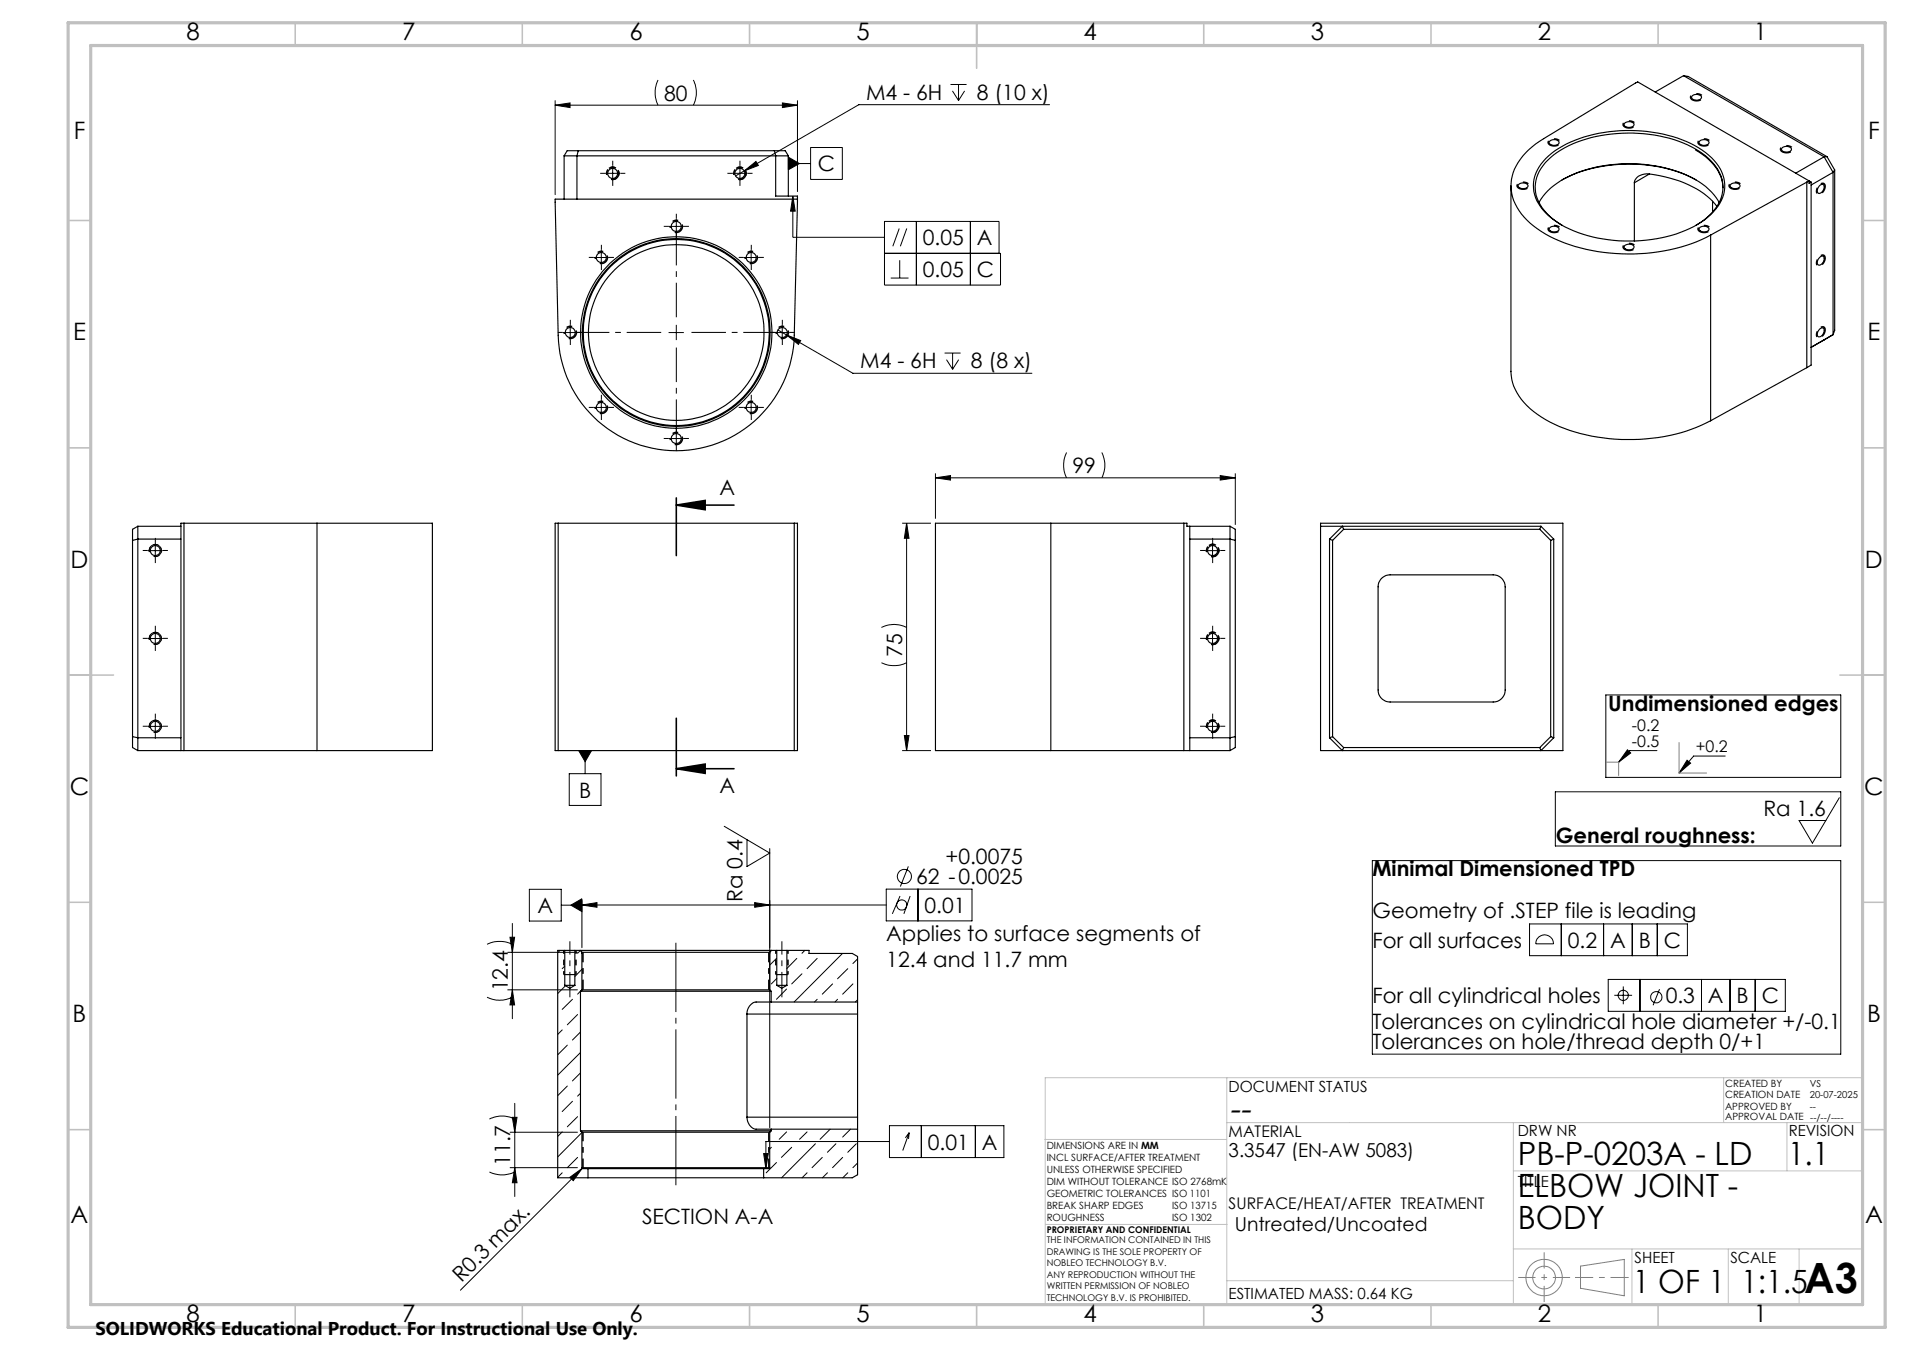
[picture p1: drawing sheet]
<svg xmlns="http://www.w3.org/2000/svg" width="420mm" height="297mm" viewBox="0 0 420 297" stroke-linecap="round" stroke-linejoin="round" font-family="sans-serif">
<g fill="none" stroke="#000" stroke-width=".22">
<path d="M144.9 17.6a6.4 6.4 0 0 0 0 5.5M152.6 17.6a6.1 6.1 0 0 1 0 5.5M209.2 18.6h3.6M209.7 20l1.3 2.1M211 18.6v3.5M212.3 20l-1.3 2.1M122.2 23.1l3.3-.5v1.1zM122.2 22.2v20.6M122.2 23.1h53.3M133.2 38.1h3.3M134.9 36.5v3.3M161.2 38.1h3.3"/>
<path d="M162.9 36.5v3.3M163.8 37.6l2.6-2.1 .5 .9zM163.8 37.6l-1.9 1.1M172.2 22.6l3.3 .5-3.3 .6zM173.5 34.6l2.5 1.4-2.5 1.4zM173.5 36h4.9M175.5 22.2v20M178.4 32.5h7v7h-7zM231 23h-41.9l-25.3 14.6M130.7 56.7h3.3M132.4 55v3.3M147.2 49.8h3.3"/>
<path d="M148.9 48.2v3.3M163.7 56.7h3.3M165.3 55v3.3M174.5 43.1l.5 3.4h-1zM174.5 43.1v9.1h20.2M194.7 55.7h25.5v7h-25.5v-14h25.2v7M197.9 50.3l-1.4 3.9M198 57.3v3.9M199.6 50.3l-1.4 3.9M201.7 48.7v14M213.6 48.7v14M123.9 73.2h3.3"/>
<path d="M125.5 71.5v3.3M147.2 73.2h3.3M148.9 71.5v3.3M170.5 73.2h3.3M171.2 72.6l1.9 1.1M172.2 71.5v3.3M173.1 73.7l3.1 1.2-.4 .9zM173.1 73.7l14.6 8.4h39.5M196.1 61.2h3.9M207.9 77.7h3.6M208.4 79.1l1.3 2.1M209.7 77.7v3.5"/>
<path d="M211 79.1l-1.3 2.1M130.7 89.6h3.3M132.4 88v3.3M147.2 96.5h3.3M148.9 94.8v3.3M163.7 89.6h3.3M165.3 88v3.3M234.8 99.6a6.4 6.4 0 0 0 0 5.5M242.5 99.6a6.1 6.1 0 0 1 0 5.5M34.2 119.4v3.4M198.6 115.1h6.3M199.6 115.1l.5 3.3h-1z"/>
<path d="M199.6 115.1v50M205.9 105.1l3.3-.5v1zM205.9 104.1v10M205.9 105.1h66M266.9 119.4v3.4M268.6 104.6l3.3 .5-3.3 .5zM271.9 104.1v11.4M32.5 121.1h3.3M32.9 121.5a1.34 1.34 0 0 1 1.2-1.7 1.34 1.34 0 0 1 1.4 1.4 1.34 1.34 0 0 1-1.7 1.2M34.2 138.8v3.3M194 138a6.1 6.1 0 0 1 5.6 0M265.3 121.1h3.3"/>
<path d="M266.9 138.8v3.3M32.5 140.5h3.3M32.5 159.8h3.3M32.9 140.8a1.34 1.34 0 0 1 1.2-1.7 1.34 1.34 0 0 1 1.4 1.5 1.34 1.34 0 0 1-1.7 1.1M34.2 158.1v3.4M194 145.8a6.4 6.4 0 0 0 5.6 0M265.3 140.5h3.3M265.3 159.8h3.3M266.9 158.1v3.4M353.5 152.9h51.7v18.1h-51.7zM32.9 160.1a1.34 1.34 0 0 1 1.2-1.7 1.34 1.34 0 0 1 1.4 1.5 1.34 1.34 0 0 1-1.7 1.2M125.3 170.2h7v7h-7z"/>
<path d="M127.4 165.1h2.8l-1.4 2.5zM128.8 165.1v5.1M198.6 165.1h6.3M199.1 161.8h1l-.5 3.3zM342.4 174.2h62.8v11.9h-62.8zM358.2 165l.8 .7-2.7 2zM364.7 165.1h-5.9l-2.5 2.6M371.4 167.2l.7 .7-2.5 2.2zM379.8 166.3h-7l-3.2 3.8M404.9 175.5l-5.9 10-3-5h5.9M116.5 195.6h7v7h-7zM123.5 199.1h4.6"/>
<path d="M125.7 199.1l2.4-1.4v2.9zM128.1 199.1l3.3-.5v1zM128.1 198.1v10.4M128.1 199.1h67M159.4 181.8l10 5.9-5 2.9v-5.9M166.1 198.6l3.3 .5-3.3 .5zM169.4 186.7v61.4M195.1 195.6h18.9v7h-18.9zM198.1 197.1l-1.7 3.9M200 190.6l-1.8 4.4M200.3 197.1l-1.3 3.9M202.1 195.6v7"/>
<path d="M302.1 189.3h103.1v42.6h-103.1zM107.2 219.4a6.1 6.1 0 0 0 5.6 0M107.2 207.7a6.4 6.4 0 0 1 5.6 0M111.8 209.5h15.3M111.8 217.8h15.3M112.3 206.2h1l-.5 3.3zM112.8 217.8l.5 3.3h-1zM112.8 203.2v20.9M123.3 209.1l-.5 .5M124.3 212.5l-.5 .6M124.5 216.8l-1.7 1.8M126 219.8l-2.2 2.3"/>
<path d="M127.7 209.1l-.6 .6M128.1 213.3l-1.6 1.5M128.1 217.7l-1 1M170.9 210.9l-1.5 1.4M171 215.3l-1.2 1.2M173.1 217.6l-2.2 2.2M175.4 210.9l-2.2 2.2M176.5 214.2l-2.2 2.3M177.2 209.1l-.7 .6M179.9 219.8l-.6 .6M179.9 210.9l-2.2 2.2M183.3 216.5l-2.3 2.2"/>
<path d="M184.4 219.8l-.6 .6M185.5 209.8l-10.7 10.6M186.6 213.1l-2.2 2.2M187.7 216.5l-2.2 2.2M188.8 211l-1.1 1M188.8 220l-.5 .4M336.7 203.3h34.7v7h-34.7zM338.7 206.2a1.99 1.99 0 0 1 2.1-.3 1.99 1.99 0 0 1 1.2 1.7h-3.9a1.92 1.92 0 0 1 .6-1.4zM343.7 203.3v7M353 203.3v7M354 215.5h39v7h-39zM355.4 219h3.9"/>
<path d="M357.3 217v3.9M359.3 203.3v7M361 215.5v7M364.8 203.3v7M365.3 217.6l-1.4 3.6M374.5 215.5v7M380.8 215.5v7M386.4 215.5v7M123.8 226.6l-1 1M124.9 238.9l-2.1 2.1M124.9 229.9l-2.1 2.2M127.1 223.2l-2.2 2.3"/>
<path d="M127.8 231.6l-5 4.9M127.8 236l-1.8 1.8M127.8 227l-1.8 1.8M107.7 257.8a6.4 6.4 0 0 0 5.6 0M107.7 246.2a6.1 6.1 0 0 1 5.6 0M112.3 249.1h14.8M112.3 256.9h14.8M112.8 245.8h1l-.5 3.3zM113.3 256.9l.5 3.3h-1zM113.3 242.7v20.5M123.8 258l-1 1M123.8 249l-1 1"/>
<path d="M125.4 259l2.8-2-2 2.7zM126 242.3l-2.2 2.2M127.1 254.6l-2.2 2.3M127.1 245.7l-2.2 2.2M127.8 240.5l-.7 .7M128.1 249.2l-5.3 5.3M128.3 256.9l-26.9 26.9M168.1 253.8h1l-.5 3.3zM169.8 252.4l-.4 .4M170.9 255.8l-2.2 2.2M173.1 249l-1.6 1.6M174.3 252.4l-2.3 2.2"/>
<path d="M177.7 258l-1.1 1.1M177.7 249l-1.7 1.6M179.5 251.6l-7.5 7.5M181 254.6l-2.2 2.3M182.1 258l-1.1 1.1M182.7 248.4l-2.2 2.2M184 251.6l-1.9 1.9M185.5 254.6l-2.2 2.3M186.6 258l-1.1 1.1M187.2 248.4l-1.7 1.8M188.5 251.6l-1.9 1.9M188.8 255.9l-1.1 1"/>
<path d="M195.8 247.6h25.2v7.1h-25.2zM195.8 251.1h-27.2v6M200.1 249.2l-.8 1.1M200.1 249.2l-.1 1.4M200.1 249.2l-1.4 3.9M202.8 247.6v7.1M214.7 247.6v7.1"/>
<circle cx="198.5" cy="199.1" r="1.12"/>
<circle cx="199.1" cy="192.8" r="1.55"/>
<circle cx="357.3" cy="219" r="1.13"/>
<circle cx="364.6" cy="219.4" r="1.24"/>
</g>
<g fill="none" stroke="#808080" stroke-width=".22">
<path d="M353.6 167.7h2.7v2.9M369.6 163.4v6.7h6.1M347.9 278.5l9.6-1.4v8l-9.6-1.7z"/>
<circle cx="339.9" cy="281" r="2.51"/>
<circle cx="339.9" cy="281.1" r="4"/>
</g>
<path d="M334.2 281h11.4" fill="none" stroke="#808080" stroke-width=".22" stroke-dasharray="15.2 1.3 1.3 1.3" stroke-dashoffset="11.4" stroke-linecap="butt"/>
<path d="M339.9 275.5v10.9" fill="none" stroke="#808080" stroke-width=".22" stroke-dasharray="15.2 1.3 1.3 1.3" stroke-dashoffset="11.7" stroke-linecap="butt"/>
<path d="M346.7 281h11.8" fill="none" stroke="#808080" stroke-width=".22" stroke-dasharray="15.2 1.3 1.3 1.3" stroke-dashoffset="11.2" stroke-linecap="butt"/>
<g fill="none" stroke="#c0c0c0" stroke-width=".22">
<path d="M270.1 237.1v49.9M379.4 237.1v9.9M410.1 237.1h-180v49.9M230 250.7h40M270.1 247h140M333.1 257.6h77M333.1 247v40M393.3 247v10.6M230.2 269.4h39.9M333.1 274.8h77M359.2 274.8v12.2M380.4 274.8v12.2"/>
<path d="M396 274.8v12.2M270.1 281.8h63"/>
</g>
<g fill="none" stroke="#c0c0c0" stroke-width=".35">
<path d="M65 5v5M115 5v5M165 5v5M215 5v10M265 5v5M315 5v5M365 5v5M15 48.5h5M410 48.5h5M15 98.5h5M410 98.5h5M15 148.5h10"/>
<path d="M405 148.5h10M15 198.5h5M410 198.5h5M15 248.5h5M410 248.5h5M65 287v5M115 287v5M165 287v5M215 287v5M265 287v5M315 287v5M365 287v5"/>
</g>
<path d="M15 5h400v287h-400zM20 10h390v277h-390z" fill="none" stroke="#c0c0c0" stroke-width=".7"/>
<g fill="#000">
<path d="M125.4 259l2.8-2-2 2.7z"/>
<path d="M174.5 43.1l.5 3.4h-1zM173.5 34.6l2.5 1.4-2.5 1.4zM205.9 105.1l3.3-.5v1zM268.6 104.6l3.3 .5-3.3 .5z"/>
<path d="M148.9 111.1l6.3-1v2zM148.9 169.1l6.3-1v2z"/>
<path d="M199.6 115.1l.5 3.3h-1zM199.1 161.8h1l-.5 3.3z"/>
<path d="M127.4 165.1l1.4 2.5 1.4-2.5zM173.1 73.7l2.7 2.1 .4-.9zM163.8 37.6l3.1-1.2-.5-.9zM122.2 23.1l3.3-.5v1.1zM172.2 22.6l3.3 .5-3.3 .6zM166.1 198.6l3.3 .5-3.3 .5zM128.1 199.1l3.3-.5v1z"/>
<path d="M371.4 167.2l.7 .7-2.5 2.2zM358.2 165l.8 .7-2.7 2z"/>
<path d="M112.8 245.8h1l-.5 3.3zM113.3 256.9l.5 3.3h-1zM112.3 206.2h1l-.5 3.3zM112.8 217.8l.5 3.3h-1z"/>
<path d="M168.1 253.8h1l-.5 3.3zM125.7 199.1l2.4-1.4v2.9z"/>
</g>
<g fill="none" stroke="#000" stroke-width=".25">
<path d="M370.6 16.6l-6.3 3.6M370.6 16.6l30.9 17.9M370.6 16.6l1 .2 30.6 17.7M124.2 34.3h49.3M124.2 34.3l.6-1.1h48.1l.6 1.1M124.2 34.3v9.5M127.3 33.2l-.3 1.1v9.5M170.5 33.2l.2 1.1v8.8h4.8l-.7 30.7a26 26 0 0 1-25.9 25.4 26 26 0 0 1-26-25.4l-.7-30h53.3M173.5 34.3v8.8M340.3 34.9a23.9 23.9 0 0 1 14-5.9 32 32 0 0 1 19.6 3.5 10.6 10.6 0 0 1 5.8 8.1 9.5 9.5 0 0 1-4.4 7.7 30.2 30.2 0 0 1-20.1 4.6 24.3 24.3 0 0 1-15.1-6.2 7.9 7.9 0 0 1 .2-11.8zM341.1 31.1a1.29 1.29 0 0 1 2.1 .3 1.28 1.28 0 0 1-2.2 0zM343.9 39.6a32.9 32.9 0 0 1 29.4 0"/>
<path d="M357.6 27.1a1.43 1.43 0 0 1 2.1 .2 1.23 1.23 0 0 1-2.1 .4l-.1-.3zM363.1 38.3a23.7 23.7 0 0 1 13.9 6l.9 1.1M363.1 38.3a2.81 2.81 0 0 0-3.3 1.9M363.1 38.3l-3.3 1.9M372.5 21.1a1.43 1.43 0 0 1 2 .2 1.21 1.21 0 0 1-1 .8 1.21 1.21 0 0 1-1.1-.7zM373.2 33a11.2 11.2 0 0 1 6 7.2l.1 1.1M374.1 31.1a1.32 1.32 0 0 1 2.1 .3 1.28 1.28 0 0 1-2.2 0zM392.3 32.6a1.43 1.43 0 0 1 2 .1 .96 .96 0 0 1-1.3 .7l-.7-.2-.2-.3zM398.2 39.8l-37.7-21.8-20.7 12.5a13.8 13.8 0 0 0-7.1 9 11.1 11.1 0 0 0 4.9 10.2 33.9 33.9 0 0 0 19.4 6.1 38.7 38.7 0 0 0 19.6-4.1M398.2 39.8l-.5 .3M398.2 39.8v.5l.5-.2M398.2 39.8l.5 .3"/>
<path d="M401.5 34.5l-6.2 3.6M401.5 34.5l2 3.4M402.2 34.5l1.7 2.9M402.2 34.5h-.7M403.5 37.9l-4.8 2.8M403.5 37.9v35.7M403.9 37.4l-.4 .5M403.9 37.4v35.3l-.4 .9M332.6 40.9v40.8a12 12 0 0 0 5.8 9.5 36.1 36.1 0 0 0 21.3 5.5 37.2 37.2 0 0 0 16.9-4.1M334.4 40.5a1.28 1.28 0 0 1 2 .4 1.31 1.31 0 0 1-2.2 0zM338.8 44.6a14.2 14.2 0 0 1 7.4-6.2 32.5 32.5 0 0 1 27 1.1 13.5 13.5 0 0 1 5.2 5.1M341.1 50.1a1.29 1.29 0 0 1 2.1 .3 1.28 1.28 0 0 1-2.2 0z"/>
<path d="M343.9 49.6a11.2 11.2 0 0 1-5.9-7.2 8.4 8.4 0 0 1 3.4-7.8 26.7 26.7 0 0 1 16.9-5.3 27.6 27.6 0 0 1 17.2 5 8.6 8.6 0 0 1 3.6 8.4 11.2 11.2 0 0 1-5.8 6.9M357.6 54a1.47 1.47 0 0 1 2.1 .3 1.23 1.23 0 0 1-2.1 .4l-.1-.3zM359.8 40.2v12.8M374.1 50.1a1.32 1.32 0 0 1 2.1 .3 1.28 1.28 0 0 1-2.2 0zM376.6 51.7v40.9M377 44.3v2.3M381 40.6a1.33 1.33 0 0 1 2 .3 1.31 1.31 0 0 1-2.2 0zM397.7 40.1l-21.1 11.6M397.7 40.1v40.8M398.7 40.1v40.2l-1 .6M400.5 56.7a.61 .61 0 0 1 .9-.3 .61 .61 0 0 1 .1 1 .89 .89 0 0 1-1.4 .7l-.1-.4zM400.5 40.9a.61 .61 0 0 1 .9-.3 .61 .61 0 0 1 .1 1 .97 .97 0 0 1-1.3 .8l-.2-.5z"/>
<path d="M398.7 76.4l4.8-2.8zM400.5 72.5a.61 .61 0 0 1 .9-.3 .61 .61 0 0 1 .1 1 .97 .97 0 0 1-1.3 .8l-.2-.6zM397.7 80.9l-21.1 11.7M30.3 115.8h9.5M30.3 115.8l-1.1 .6v48.1l1.1 .6M30.3 115.8v49.3M39.8 118.6h-9.5l-1.1 .3M40.5 115.1v50M69.8 115.1h25.4v50h-25.4M69.8 115.1h-30v50M69.8 115.1v50M122.9 115.1h51.9"/>
<path d="M122.9 115.1v50M122.9 115.1h-.7v50h.7M174.8 115.1v50M174.8 115.1h.7v50h-.7M231.3 115.1h-25.4v50h25.4M231.3 115.1h30v.7h9.5M231.3 115.1v50M260.6 115.1v50M261.9 115.8v49.3M261.9 118.6h8.9l1.1 .3M270.8 115.8l1.1 .6v48.1l-1.1 .6M270.8 115.8v49.3"/>
<path d="M290.7 115.1h53.3v50h-53.3zM290.7 115.8h48.5M292.7 118.6l.6 .3M292.7 118.6v43.7M293.3 118.9v43.2M295.8 116.4l-2.5 2.5M295.8 116.4h43.1M295.8 116.4l-.3-.6-2.8 2.8M338.9 116.4l2.4 2.5M339.2 115.8l2.8 2.8M339.2 115.8l-.3 .6M341.3 118.9v43.2"/>
<path d="M342 118.6l-.7 .3M342 118.6v43.7M304.3 127.1a2.42 2.42 0 0 1 1.7-.6h22.7a2.62 2.62 0 0 1 2.6 2.6v22.7a2.62 2.62 0 0 1-2.6 2.6h-22.7a2.62 2.62 0 0 1-2.6-2.6v-22.7a2.49 2.49 0 0 1 .9-2zM29.2 162.1l1.1 .2h9.5M30.3 165.1h39.5M122.9 165.1h51.9M231.3 165.1h39.5M271.9 162.1l-1.1 .2h-8.9M292.7 162.3l2.8 2.8 .3-.6M293.3 162.1l2.5 2.4M293.3 162.1l-.6 .2M295.8 164.5h43.1"/>
<path d="M341.3 162.1l-2.4 2.4M341.3 162.1l.7 .2M342 162.3l-2.8 2.8-.3-.6M124.1 214.4h2.7M124.3 216.8h2.2M124.3 209.1h2.2M124.3 209.1h-1.5v50h6.6M124.3 209.1v7.7M124.3 216.8l1.1 .6 1.1-.6M126.5 209.1h1.2M126.5 209.1v7.7M127.7 209.1h42.1"/>
<path d="M127.7 209.1l.4 .4M127.8 218.1h42M127.8 218.1v30.7M128.1 209.5h41.3M128.1 217.8h41.3M128.1 217.8l-.3 .3M128.1 209.5v8.3M169.4 217.8l.4 .3M169.4 209.5v8.3M169.8 218.1v2.3M169.8 209.1h1.2M169.8 209.1l-.4 .4"/>
<path d="M170.8 214.4h2.6M171 216.8h2.2M171 209.1h2.2M171 209.1v7.7M171 216.8l1.1 .6 1.1-.6M173.2 209.1h4.9v.7h9.5l1.2 .6v10M173.2 209.1v7.7M164.4 223.1v22.7M164.4 223.1h24.4M169.8 220.4h-2.2a2.55 2.55 0 0 0-3.2 2.7M169.8 220.4h19M188.8 220.4v2.7"/>
<path d="M188.8 223.1v22.7M127.8 248.8h42M127.8 248.8l.3 .3M128.1 249.1h41.3M128.1 256.9l.2 .2h1.1M128.1 256.9h41.3M128.1 249.1v7.8M129.4 257.1h38.7M129.4 259.1h38.7M129.4 257.1v2M164.4 245.8a2.57 2.57 0 0 0 3.2 2.6h2.2M164.4 245.8h24.4"/>
<path d="M168.1 257.1v2M169.4 256.9l-.1 .2h-1.2M169.4 249.1v7.8M169.8 248.4v.4M169.8 248.8l-.4 .3M169.8 248.4h19M188.8 245.8v2.6M188.8 248.4v10l-1.2 .7h-19.5"/>
<circle cx="134.9" cy="38.2" r="1.1"/>
<circle cx="162.9" cy="38.2" r="1.1"/>
<circle cx="132.4" cy="56.7" r="1.1"/>
<circle cx="148.9" cy="49.8" r="1.1"/>
<circle cx="165.4" cy="56.6" r="1.1"/>
<circle cx="125.5" cy="73.2" r="1.1"/>
<circle cx="148.9" cy="73.2" r="19.3"/>
<circle cx="148.9" cy="73.1" r="20.7"/>
<circle cx="148.9" cy="73.1" r="20.5"/>
<circle cx="148.9" cy="73.2" r="21.1"/>
<circle cx="172.2" cy="73.2" r="1.1"/>
<circle cx="132.4" cy="89.6" r="1.1"/>
<circle cx="148.9" cy="96.5" r="1.1"/>
<circle cx="165.4" cy="89.6" r="1.1"/>
<circle cx="34.2" cy="121.1" r="1.1"/>
<circle cx="266.9" cy="121.1" r="1.1"/>
<circle cx="34.2" cy="140.5" r="1.1"/>
<circle cx="34.2" cy="159.8" r="1.1"/>
<circle cx="266.9" cy="140.5" r="1.1"/>
<circle cx="266.9" cy="159.8" r="1.1"/>
</g>
<g fill="none" stroke="#000" stroke-width=".35" stroke-dasharray="6.3 1.3 1.3 1.3" stroke-dashoffset="3.4" stroke-linecap="butt">
<path d="M343.1 31.9a1.73 1.73 0 0 1-2.3-.4 1.38 1.38 0 0 1 2.2-.7 .59 .59 0 0 1 .5 .5 .59 .59 0 0 1-.4 .6M359.6 27.9a1.73 1.73 0 0 1-2.3-.4 1.38 1.38 0 0 1 2.2-.7 .59 .59 0 0 1 .5 .5 .59 .59 0 0 1-.4 .6M374.4 21.9a1.73 1.73 0 0 1-2.2-.4 1.38 1.38 0 0 1 2.1-.7 .59 .59 0 0 1 .5 .6 .59 .59 0 0 1-.4 .5M376.1 31.9a1.73 1.73 0 0 1-2.3-.4 1.38 1.38 0 0 1 2.2-.7 .59 .59 0 0 1 .4 .5 .59 .59 0 0 1-.3 .6M394.2 33.4a1.73 1.73 0 0 1-2.2-.4 1.38 1.38 0 0 1 2.1-.8 .59 .59 0 0 1 .5 .6 .59 .59 0 0 1-.4 .6M336.2 41.4a1.73 1.73 0 0 1-2.2-.4 1.38 1.38 0 0 1 2.2-.7 .59 .59 0 0 1 .4 .5 .59 .59 0 0 1-.4 .6M343.1 50.9a1.73 1.73 0 0 1-2.3-.4 1.38 1.38 0 0 1 2.2-.7 .59 .59 0 0 1 .5 .5 .59 .59 0 0 1-.4 .6M359.6 54.9a1.73 1.73 0 0 1-2.3-.4 1.38 1.38 0 0 1 2.2-.8 .59 .59 0 0 1 .5 .6 .59 .59 0 0 1-.4 .6M376.1 50.9a1.73 1.73 0 0 1-2.3-.4 1.38 1.38 0 0 1 2.2-.7 .59 .59 0 0 1 .4 .5 .59 .59 0 0 1-.3 .6M382.9 41.4a1.73 1.73 0 0 1-2.3-.4 1.38 1.38 0 0 1 2.2-.7 .59 .59 0 0 1 .5 .5 .59 .59 0 0 1-.4 .6M400.8 56.2a.65 .65 0 0 1 .9 .1 .65 .65 0 0 1 0 .9 1.3 1.3 0 0 1-1.7 1.2 1.73 1.73 0 0 1 .8-2.2M400.8 40.4a.65 .65 0 0 1 .9 .1 .65 .65 0 0 1 0 .9 1.3 1.3 0 0 1-1.7 1.2 1.73 1.73 0 0 1 .8-2.2"/>
<path d="M400.8 72a.65 .65 0 0 1 .9 .1 .65 .65 0 0 1 0 .9 1.3 1.3 0 0 1-1.7 1.2 1.73 1.73 0 0 1 .8-2.2"/>
</g>
<path d="M148.9 111.1l6.3-1v2zM148.9 111.1h12.7M148.9 109.5v12.7M148.9 158v12.7M148.9 169.1l6.3-1v2zM148.9 169.1h12.7" fill="none" stroke="#000" stroke-width=".35"/>
<path d="M33.8 122.4a1.33 1.33 0 0 0 1.7-1.2 1.33 1.33 0 0 0-1.4-1.4 1.33 1.33 0 0 0-1.2 1.7M33.8 141.7a1.33 1.33 0 0 0 1.7-1.1 1.33 1.33 0 0 0-1.4-1.5 1.33 1.33 0 0 0-1.2 1.7M33.8 161.1a1.33 1.33 0 0 0 1.7-1.2 1.33 1.33 0 0 0-1.4-1.5 1.33 1.33 0 0 0-1.2 1.7" fill="none" stroke="#000" stroke-width=".22" stroke-dasharray="1.3 .6" stroke-linecap="butt"/>
<path d="M134.5 39.4a1.33 1.33 0 0 0 1.7-1.2 1.33 1.33 0 0 0-1.4-1.4 1.33 1.33 0 0 0-1.2 1.7M162.5 39.4a1.33 1.33 0 0 0 1.7-1.2 1.33 1.33 0 0 0-1.4-1.4 1.33 1.33 0 0 0-1.2 1.7M266.6 122.4a1.33 1.33 0 0 0 1.7-1.2 1.33 1.33 0 0 0-1.5-1.4 1.33 1.33 0 0 0-1.2 1.7M266.6 141.7a1.33 1.33 0 0 0 1.7-1.1 1.33 1.33 0 0 0-1.5-1.5 1.33 1.33 0 0 0-1.2 1.7M266.6 161.1a1.33 1.33 0 0 0 1.7-1.2 1.33 1.33 0 0 0-1.5-1.5 1.33 1.33 0 0 0-1.2 1.7" fill="none" stroke="#000" stroke-width=".35" stroke-dasharray="1.3 .6" stroke-linecap="butt"/>
<g fill="none" stroke="#000" stroke-width=".35" stroke-dasharray="6.3 1.3 1.3 1.3" stroke-dashoffset="3.5" stroke-linecap="butt">
<path d="M134.5 39.4a1.33 1.33 0 0 0 1.7-1.2 1.33 1.33 0 0 0-1.4-1.4 1.33 1.33 0 0 0-1.2 1.7M162.5 39.4a1.33 1.33 0 0 0 1.7-1.2 1.33 1.33 0 0 0-1.4-1.4 1.33 1.33 0 0 0-1.2 1.7M132 57.9a1.33 1.33 0 0 0 1.7-1.2 1.33 1.33 0 0 0-1.4-1.4 1.33 1.33 0 0 0-1.2 1.7M148.5 51.1a1.33 1.33 0 0 0 1.7-1.2 1.33 1.33 0 0 0-1.4-1.4 1.33 1.33 0 0 0-1.2 1.6M165 57.9a1.33 1.33 0 0 0 1.7-1.2 1.33 1.33 0 0 0-1.4-1.4 1.33 1.33 0 0 0-1.2 1.7M125.2 74.4a1.33 1.33 0 0 0 1.7-1.2 1.33 1.33 0 0 0-1.5-1.4 1.33 1.33 0 0 0-1.1 1.7M171.9 74.4a1.33 1.33 0 0 0 1.6-1.2 1.33 1.33 0 0 0-1.4-1.4 1.33 1.33 0 0 0-1.2 1.7M132 90.9a1.33 1.33 0 0 0 1.7-1.2 1.33 1.33 0 0 0-1.4-1.4 1.33 1.33 0 0 0-1.2 1.7M148.5 97.8a1.33 1.33 0 0 0 1.7-1.2 1.33 1.33 0 0 0-1.4-1.5 1.33 1.33 0 0 0-1.2 1.7M165 90.9a1.33 1.33 0 0 0 1.7-1.2 1.33 1.33 0 0 0-1.4-1.4 1.33 1.33 0 0 0-1.2 1.7M266.6 122.4a1.33 1.33 0 0 0 1.7-1.2 1.33 1.33 0 0 0-1.5-1.4 1.33 1.33 0 0 0-1.2 1.7M266.6 141.7a1.33 1.33 0 0 0 1.7-1.1 1.33 1.33 0 0 0-1.5-1.5 1.33 1.33 0 0 0-1.2 1.7"/>
<path d="M266.6 161.1a1.33 1.33 0 0 0 1.7-1.2 1.33 1.33 0 0 0-1.5-1.5 1.33 1.33 0 0 0-1.2 1.7"/>
</g>
<path d="M148.8 261.1v-54" fill="none" stroke="#000" stroke-width=".22" stroke-dasharray="15.2 1.3 1.3 1.3" stroke-dashoffset="-.3" stroke-linecap="butt"/>
<g fill="none" stroke="#000" stroke-width=".22" stroke-dasharray="15.2 1.3 1.3 1.3" stroke-linecap="butt">
<path d="M133.2 38.1h-1.1M134.9 36.5v-1.1M134.9 39.8v1.1M136.5 38.1h1.1M161.2 38.1h-1.1M162.9 36.5v-1.1M162.9 39.8v1.1M164.5 38.1h1.1M130.7 56.6h-1.1M132.4 55v-1.1M132.4 58.3v1.1M134 56.6h1.1"/>
<path d="M147.2 49.8h-1.1M148.9 48.1v-1.1M148.9 51.5v1.1M150.5 49.8h1.1M163.7 56.6h-1.1M165.4 55v-1.1M165.4 58.3v1.1M167 56.6h1.1M123.9 73.1h-1.1M125.5 71.5v-1.1M125.5 74.8v1.1M127.2 73.1h1.1"/>
<path d="M170.5 73.1h-1.1M172.2 71.5v-1.1M172.2 74.8v1.1M173.9 73.1h1.1M130.7 89.6h-1.1M132.4 88v-1.1M132.4 91.3v1.1M134 89.6h1.1M147.2 96.5h-1.1M148.9 94.8v-1.1M148.9 98.1v1.1M150.5 96.5h1.1"/>
<path d="M163.7 89.6h-1.1M165.4 88v-1.1M165.4 91.3v1.1M167 89.6h1.1M34.2 119.4v-1.1M266.9 119.4v-1.1M32.5 121.1h-1.1M34.2 138.8v-1.1M34.2 122.8v1.1M35.9 121.1h1.1M265.3 121.1h-1.1M266.9 138.8v-1.1"/>
<path d="M266.9 122.8v1.1M268.6 121.1h1.1M32.5 140.4h-1.1M32.5 159.8h-1.1M34.2 142.1v1.1M34.2 158.1v-1.1M35.9 140.4h1.1M35.9 159.8h1.1M265.3 140.4h-1.1M265.3 159.8h-1.1M266.9 142.1v1.1M266.9 158.1v-1.1"/>
<path d="M268.6 140.4h1.1M268.6 159.8h1.1M34.2 161.4v1.1M266.9 161.4v1.1M125.5 216.7v2.7M172.1 216.7v2.7"/>
</g>
<path d="M125.5 216.7v-9.6M172.1 216.7v-9.6" fill="none" stroke="#000" stroke-width=".22" stroke-dasharray="15.2 1.3 1.3 1.3" stroke-dashoffset="12.3" stroke-linecap="butt"/>
<path d="M128.3 249.1v7.8M169.3 249.1v7.8" fill="none" stroke="#000" stroke-width=".35" stroke-dasharray="6.3 1.3 1.3 1.3" stroke-dashoffset="4.4" stroke-linecap="butt"/>
<path d="M128.3 217.7v-8.2M169.3 209.5v8.2" fill="none" stroke="#000" stroke-width=".35" stroke-dasharray="6.3 1.3 1.3 1.3" stroke-dashoffset="4.1" stroke-linecap="butt"/>
<path d="M145.5 73.1h-19M148.9 69.8v-19M148.9 76.5v19M152.2 73.1h19" fill="none" stroke="#000" stroke-width=".22" stroke-dasharray="15.2 1.3 1.3 1.3" stroke-dashoffset="7.6" stroke-linecap="butt"/>
<path d="M124.1 209.1v5.3M126.8 209.1v5.3M170.8 209.1v5.3M173.5 209.1v5.3" fill="none" stroke="#000" stroke-width=".35" stroke-dasharray="6.3 1.3 1.3 1.3" stroke-dashoffset="5.6" stroke-linecap="butt"/>
<text font-size="9.2" x="397.2" y="284.5">A3</text>
<text font-size="7.3" x="270.4" y="246.3">--</text>
<g font-size="7.1">
<text x="334.1" y="256.2">PB-P-0203A - LD</text>
<text x="393.6" y="256.2">1.1</text>
<text x="334.1" y="263.3">ELBOW JOINT -</text>
<text x="334.1" y="270.3">BODY</text>
<text x="359.4" y="284.5">1 OF 1</text>
<text x="383.3" y="284.5">1:1.5</text>
</g>
<g font-size="5.3">
<text x="41" y="8.9">8</text>
<text x="88.5" y="8.9">7</text>
<text x="138.5" y="8.9">6</text>
<text x="188.5" y="8.9">5</text>
<text x="238.5" y="8.9">4</text>
<text x="288.5" y="8.9">3</text>
<text x="338.5" y="8.9">2</text>
<text x="386" y="8.9">1</text>
<text x="16.2" y="30.7">F</text>
<text x="411.2" y="30.7">F</text>
<text x="16.1" y="74.9">E</text>
<text x="411.1" y="74.9">E</text>
<text x="15.5" y="124.9">D</text>
<text x="410.5" y="124.9">D</text>
<text x="15.4" y="174.9">C</text>
<text x="410.4" y="174.9">C</text>
<text x="16" y="224.9">B</text>
<text x="411" y="224.9">B</text>
<text x="15.5" y="269.2">A</text>
<text x="410.5" y="269.2">A</text>
<text x="41" y="290.9">8</text>
<text x="88.5" y="290.9">7</text>
<text x="138.5" y="290.9">6</text>
<text x="188.5" y="290.9">5</text>
<text x="238.5" y="290.9">4</text>
<text x="288.5" y="290.9">3</text>
<text x="338.5" y="290.9">2</text>
<text x="386" y="290.9">1</text>
</g>
<g font-size="4.7">
<text x="146.2" y="22.1">80</text>
<text x="190.7" y="21.9">M4 - 6H</text>
<text x="215" y="21.9">8 (10 x)</text>
<text x="180" y="37.7">C</text>
<text x="203.2" y="54">0.05</text>
<text x="215" y="54">A</text>
<text x="203.2" y="61">0.05</text>
<text x="215" y="61">C</text>
<text x="189.4" y="81.1">M4 - 6H</text>
<text x="213.7" y="81.1">8 (8 x)</text>
<text x="236.1" y="104.1">99</text>
<text x="158.4" y="108.9">A</text>
<text x="198.6" y="144.5" transform="rotate(-90 198.6 144.5)">75</text>
<text x="354" y="156.4">Undimensioned edges</text>
<text x="127.5" y="175.5">B</text>
<text x="158.4" y="174.5">A</text>
<text x="388.2" y="179.5">Ra 1.6</text>
<text x="342.5" y="185.5">General roughness:</text>
<text x="208.1" y="190">+0.0075</text>
<text x="201.7" y="194.5">62 -0.0025</text>
<text x="302.1" y="192.8">Minimal Dimensioned TPD</text>
<text x="118.3" y="200.9">A</text>
<text x="163.4" y="198.5" transform="rotate(-90 163.4 198.5)">Ra 0.4</text>
<text x="203.5" y="200.8">0.01</text>
<text x="302.1" y="201.9">Geometry of .STEP file is leading</text>
<text x="195.1" y="207.1">Applies to surface segments of</text>
<text x="302.1" y="208.5">For all surfaces</text>
<text x="345.1" y="208.5">0.2</text>
<text x="354.4" y="208.5">A</text>
<text x="360.7" y="208.5">B</text>
<text x="366.3" y="208.5">C</text>
<text x="195.1" y="212.7">12.4 and 11.7 mm</text>
<text x="111.8" y="218.1" transform="rotate(-90 111.8 218.1)">12.4</text>
<text x="302.1" y="220.7">For all cylindrical holes</text>
<text x="366.7" y="220.7">0.3</text>
<text x="376" y="220.7">A</text>
<text x="382.3" y="220.7">B</text>
<text x="387.8" y="220.7">C</text>
<text x="302.1" y="226.3">Tolerances on cylindrical hole diameter +/-0.1</text>
<text x="302.1" y="230.9">Tolerances on hole/thread depth 0/+1</text>
<text x="112.3" y="256.5" transform="rotate(-90 112.3 256.5)">11.7</text>
<text x="204.2" y="252.9">0.01</text>
<text x="216.1" y="252.9">A</text>
<text x="141.3" y="269.3">SECTION A-A</text>
<text x="101.6" y="282.2" transform="rotate(-45 101.6 282.2)">R0.3 max.</text>
</g>
<g font-size="4.2">
<text x="270.4" y="254.6">3.3547 (EN-AW 5083)</text>
<text x="271.8" y="270.8">Untreated/Uncoated</text>
</g>
<text font-size="4.1" x="21" y="293.7">SOLIDWORKS Educational Product. For Instructional Use Only.</text>
<g font-size="3.5">
<text x="359.2" y="160.9">-0.2</text>
<text x="359.2" y="164.3">-0.5</text>
<text x="373.3" y="165.5">+0.2</text>
<text x="270.4" y="250.1">MATERIAL</text>
<text x="270.4" y="266">SURFACE/HEAT/AFTER TREATMENT</text>
</g>
<g font-size="3.4">
<text x="270.4" y="240.2">DOCUMENT STATUS</text>
<text x="334.1" y="250">DRW NR</text>
<text x="393.7" y="250">REVISION</text>
<text x="334.1" y="261.1">TITLE</text>
<text x="359.8" y="277.9">SHEET</text>
<text x="380.9" y="277.9">SCALE</text>
<text x="270.4" y="285.7">ESTIMATED MASS: 0.64 KG</text>
</g>
<g font-size="2.2">
<text x="379.7" y="239.1">CREATED BY</text>
<text x="379.7" y="244.2">APPROVED BY</text>
<text x="379.7" y="241.6">CREATION DATE</text>
<text x="379.7" y="246.5">APPROVAL DATE --/--/----</text>
<text x="230.4" y="252.7">DIMENSIONS ARE IN MM</text>
<text x="230.4" y="255.4">INCL SURFACE/AFTER TREATMENT</text>
<text x="230.4" y="258">UNLESS OTHERWISE SPECIFIED</text>
<text x="230.4" y="260.7">DIM WITHOUT TOLERANCE ISO 2768mK</text>
<text x="230.4" y="263.3">GEOMETRIC TOLERANCES ISO 1101</text>
<text x="230.4" y="266">BREAK SHARP EDGES</text>
<text x="230.4" y="268.6">ROUGHNESS</text>
<text x="258" y="266">ISO 13715</text>
<text x="258" y="268.7">ISO 1302</text>
</g>
<g font-size="2.1">
<text x="398.4" y="239.1">VS</text>
<text x="398.4" y="244.2">--</text>
<text x="398.4" y="241.7">20-07-2025</text>
</g>
<g font-size="2">
<text x="230.4" y="271.3">PROPRIETARY AND CONFIDENTIAL</text>
<text x="230.4" y="273.5">THE INFORMATION CONTAINED IN THIS</text>
<text x="230.4" y="276.1">DRAWING IS THE SOLE PROPERTY OF</text>
<text x="230.4" y="278.6">NOBLEO TECHNOLOGY B.V.</text>
<text x="230.4" y="281.1">ANY REPRODUCTION WITHOUT THE</text>
<text x="230.4" y="283.6">WRITTEN PERMISSION OF NOBLEO</text>
<text x="230.4" y="286.2">TECHNOLOGY B.V. IS PROHIBITED.</text>
</g>
</svg>
